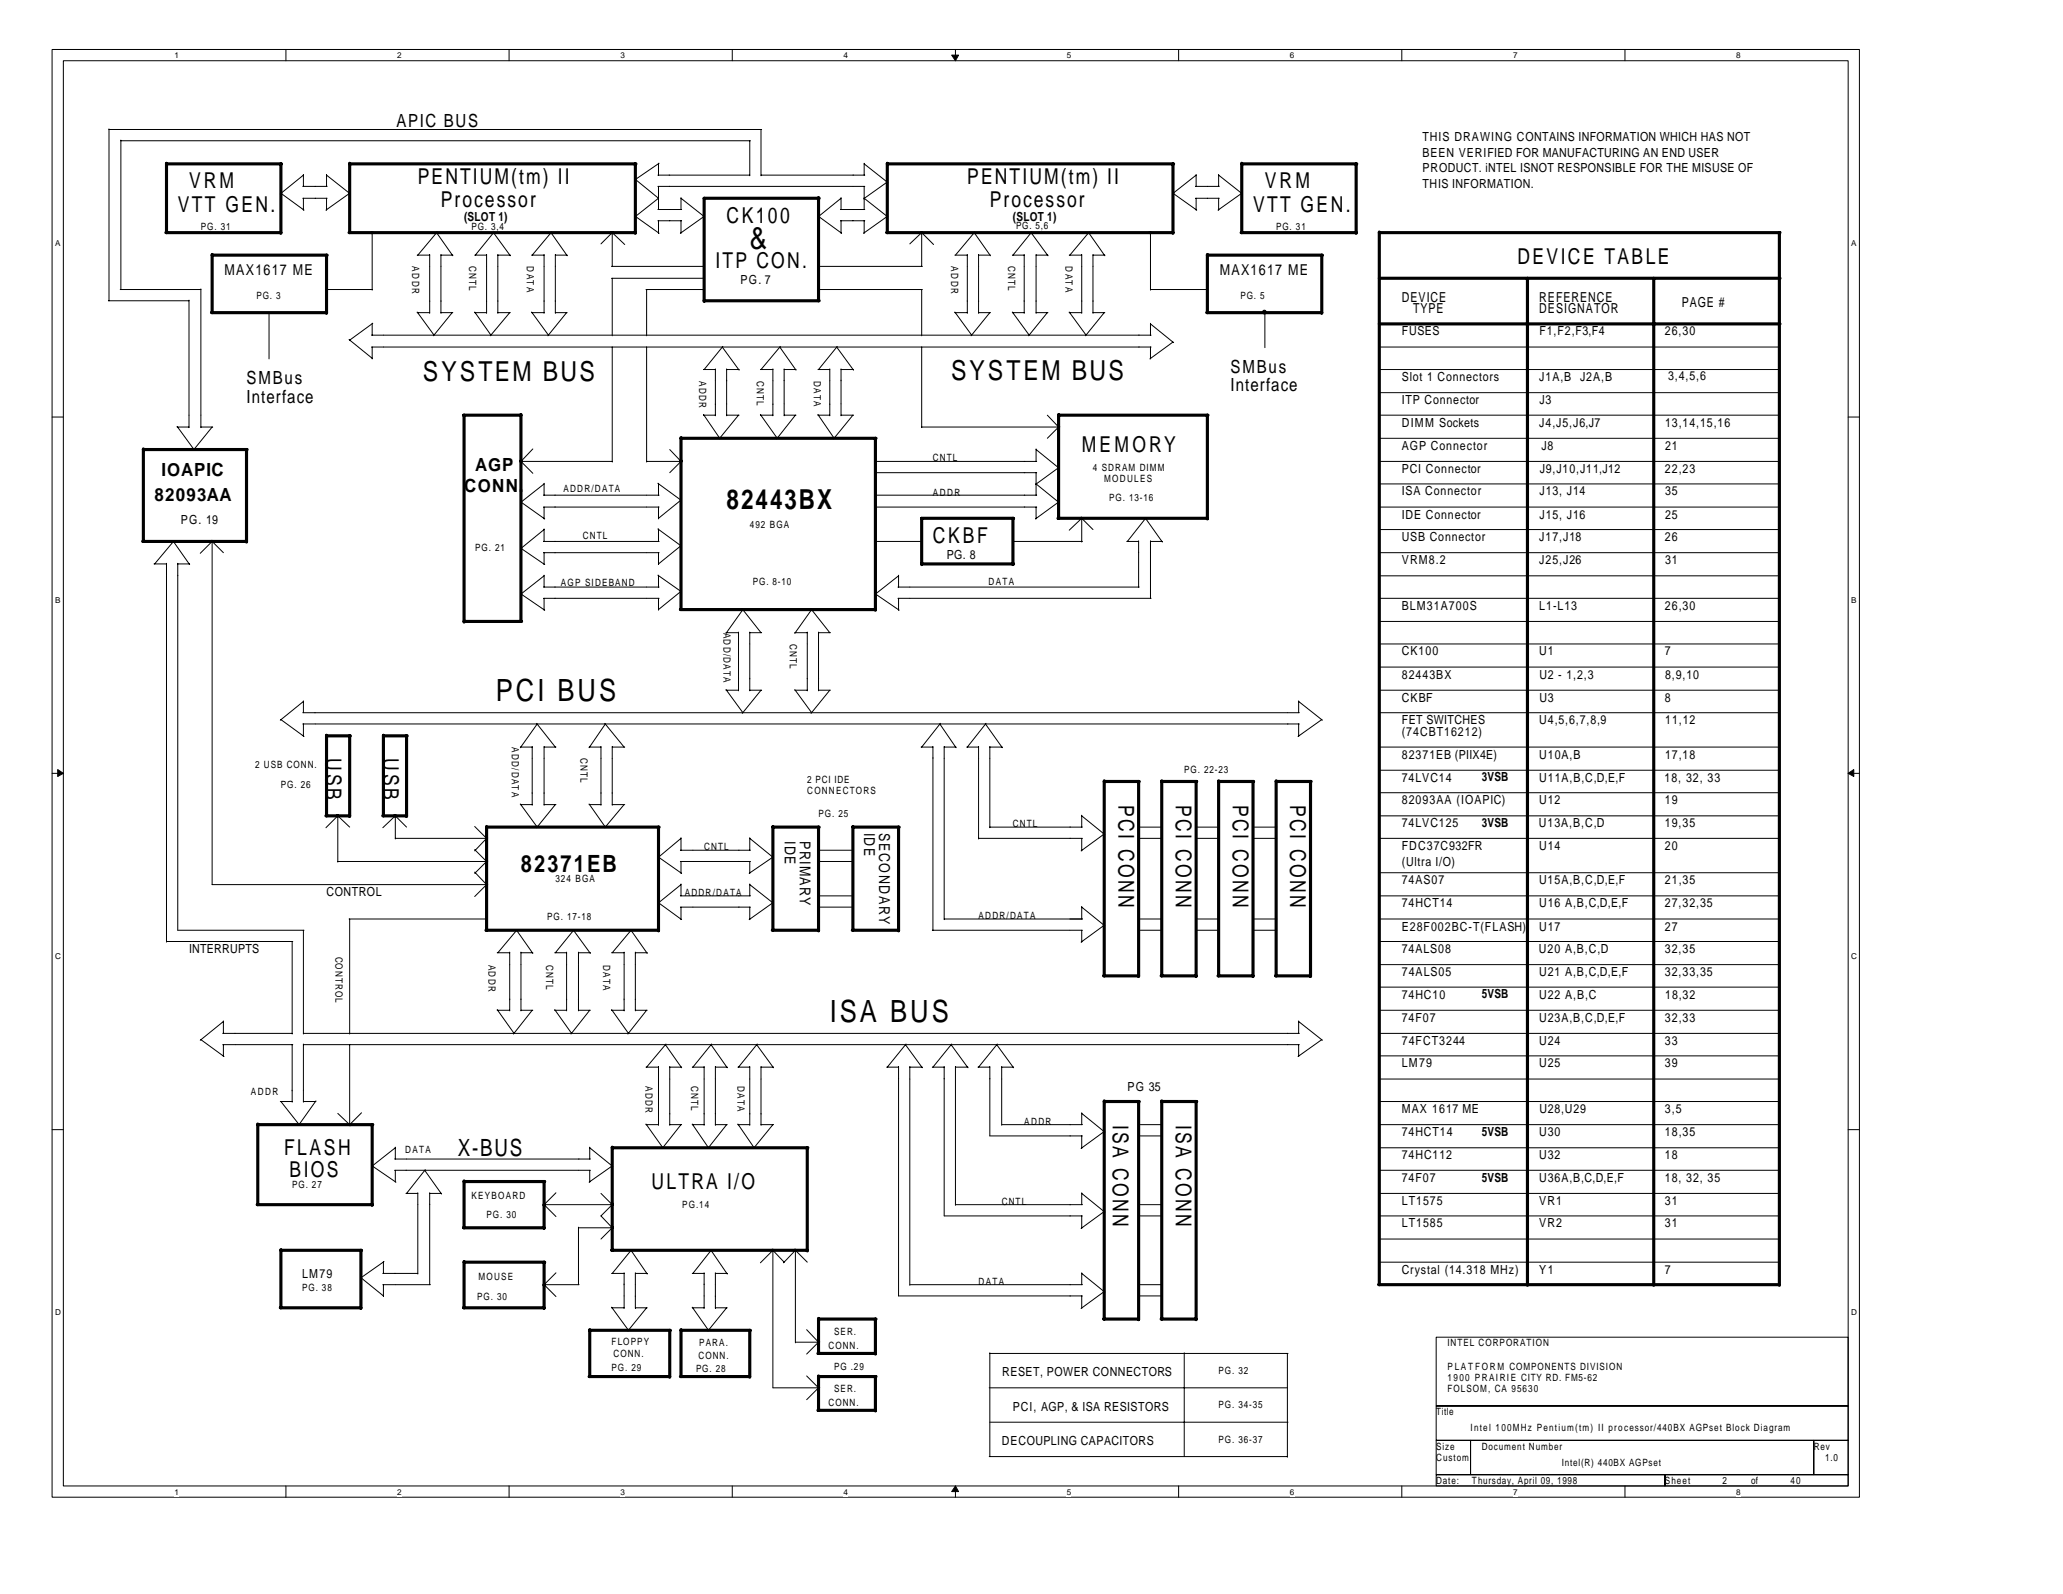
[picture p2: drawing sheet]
<svg xmlns="http://www.w3.org/2000/svg" width="279mm" height="216mm" viewBox="0 0 279 216" stroke-linecap="round" stroke-linejoin="round" font-family="sans-serif">
<path d="M7.1 6.7h244.7v196.1h-244.7zM8.6 8.2h241.7v193.1h-241.7z" fill="none" stroke="#000" stroke-width=".14"/>
<g fill="#fff">
<path d="M23.7 6.9h.5v1.2h-.5z"/>
<path d="M23.7 201.4h.5v1.3h-.5z"/>
</g>
<path d="M38.7 6.7v1.5M38.7 201.3v1.5" fill="none" stroke="#000" stroke-width=".14"/>
<g fill="#fff">
<path d="M53.8 6.9h.6v1.2h-.6z"/>
<path d="M53.8 201.4h.6v1.3h-.6z"/>
</g>
<path d="M68.9 6.7v1.5M68.9 201.3v1.5" fill="none" stroke="#000" stroke-width=".14"/>
<g fill="#fff">
<path d="M84 6.9h.6v1.2h-.6z"/>
<path d="M84 201.4h.6v1.3h-.6z"/>
</g>
<path d="M99.2 6.7v1.5M99.2 201.3v1.5" fill="none" stroke="#000" stroke-width=".14"/>
<g fill="#fff">
<path d="M114.2 6.9h.6v1.2h-.6z"/>
<path d="M114.2 201.4h.6v1.3h-.6z"/>
</g>
<path d="M129.4 6.7v1.5M129.4 201.3v1.5" fill="none" stroke="#000" stroke-width=".14"/>
<g fill="#000" stroke="#000" stroke-width=".14">
<path d="M128.9 7.5h.9l-.4 .7z" fill-rule="evenodd"/>
<path d="M129.4 201.3l.4 .7h-.9z" fill-rule="evenodd"/>
</g>
<g fill="#fff">
<path d="M144.5 6.9h.6v1.2h-.6z"/>
<path d="M144.5 201.4h.6v1.3h-.6z"/>
</g>
<path d="M159.6 6.7v1.5M159.6 201.3v1.5" fill="none" stroke="#000" stroke-width=".14"/>
<g fill="#fff">
<path d="M174.7 6.9h.6v1.2h-.6z"/>
<path d="M174.7 201.4h.6v1.3h-.6z"/>
</g>
<path d="M189.9 6.7v1.5M189.9 201.3v1.5" fill="none" stroke="#000" stroke-width=".14"/>
<g fill="#fff">
<path d="M204.9 6.9h.6v1.2h-.6z"/>
<path d="M204.9 201.4h.6v1.3h-.6z"/>
</g>
<path d="M220.1 6.7v1.5M220.1 201.3v1.5" fill="none" stroke="#000" stroke-width=".14"/>
<g fill="#fff">
<path d="M235.1 6.9h.6v1.2h-.6z"/>
<path d="M235.1 201.4h.6v1.3h-.6z"/>
<path d="M7.5 32.4h.6v1.2h-.6z"/>
<path d="M250.7 32.4h.6v1.2h-.6z"/>
<path d="M7.5 80.6h.7v1.3h-.7z"/>
<path d="M250.7 80.6h.7v1.3h-.7z"/>
</g>
<path d="M7.1 56.5h1.5M250.3 56.5h1.5" fill="none" stroke="#000" stroke-width=".14"/>
<g fill="#fff">
<path d="M7.5 128.9h.7v1.2h-.7z"/>
<path d="M250.7 128.9h.8v1.2h-.8z"/>
</g>
<path d="M7.1 104.7h1.5M250.3 104.7h1.5" fill="none" stroke="#000" stroke-width=".14"/>
<g fill="#000" stroke="#000" stroke-width=".14">
<path d="M7.8 104.2l.8 .5-.8 .5z" fill-rule="evenodd"/>
<path d="M250.3 104.7l.8-.5v1z" fill-rule="evenodd"/>
</g>
<g fill="#fff">
<path d="M7.5 177.1h.7v1.3h-.7z"/>
<path d="M250.7 177.1h.8v1.3h-.8z"/>
</g>
<g fill="none" stroke="#000" stroke-width=".14">
<path d="M14.8 17.5v23.2M14.8 17.5h88.4M16.4 19v20.2M16.4 19.1h85.2M101.5 19.1v4.7M103.1 17.5v6.3M16.3 39.2h10.9M27.2 39.1v18.8M38 26.2l3.2 2.3M41 26.9h3.3M41 25.2h3.3M41.1 23.6v1.6"/>
<path d="M41.1 26.9v1.6M41.1 23.7l-3.1 2.6M44.1 39.2h6.3M44.2 23.6v1.6M44.2 26.9v1.6M44.2 23.7l3.2 2.6M47.4 26.2l-3.3 2.3M50.4 31.5v7.8M56.5 34.6h1.7M58.2 34.5v7.9M59.1 31.5l2.2 3.1M59.2 31.4l-2.6 3.2"/>
<path d="M59.7 34.5v7.9M59.7 34.6h1.6M64.3 34.6h1.6M65.9 34.5v7.9M66.8 31.5l2.3 3.1M66.9 31.4l-2.5 3.2M67.4 34.6h1.7M67.4 34.5v7.9M72 34.6h1.7M73.7 34.5v7.9M74.6 31.5l2.2 3.1M74.7 31.4l-2.6 3.2"/>
<path d="M75.2 34.6h1.6M75.2 34.5v7.9M82.8 36.1h12.6M82.8 37.7h12.6M82.9 31.4v4.7M82.9 37.7v7.8M82.9 31.5l1.7 1.6M83 31.4l-1.6 1.6M86 24.2l3.2 2.7-3.2 2.5M86 29.3l3.3 2.3M87.5 39.2h7.9M87.6 39.2v6.3"/>
<path d="M89.1 23.7h12.4M89.1 25.2h28M89.1 29.9h3.2M89.1 28.4h3.2M89.2 22.1v1.6M89.2 25.2v3.2M89.2 29.9v1.7M89.3 22.1l-3.3 2.2M92.2 26.8v1.6M92.2 29.9v1.7M92.2 26.9l3.2 2.5M95.4 29.3l-3.3 2.3"/>
<path d="M103.1 23.7h14M110.9 36.1h14M110.9 39.2h14M110.9 29.3l3.1 2.3M113.8 29.9h3.3M113.8 28.4h3.3M113.9 26.8v1.6M113.9 29.9v1.7M113.9 26.9l-3.1 2.5M117 22.1v1.6M117 25.2v3.2M117 29.9v1.7"/>
<path d="M117 22.2l3.3 2.5M117 26.9l3.3 2.5M120.2 24.7l-3.2 2.2M120.2 29.3l-3.2 2.3M124.8 31.4v4.7M124.8 39.2v6.3M124.8 31.5l1.6 1.6M124.9 31.4l-1.7 1.6M129.3 34.6h1.7M131 34.5v7.9M131.9 31.5l2.2 3.1M132 31.4l-2.6 3.2"/>
<path d="M132.5 34.5v7.9M132.5 34.6h1.6M137.1 34.6h1.6M138.7 34.5v7.9M139.6 31.5l2.3 3.1M139.7 31.4l-2.5 3.2M140.3 34.6h1.6M140.3 34.5v7.9M144.8 34.6h1.7M146.5 34.5v7.9M147.4 31.5l2.2 3.1M147.5 31.4l-2.6 3.2"/>
<path d="M148 34.6h1.6M148 34.5v7.9M155.8 39.2h7.8M155.8 31.5v7.8M158.9 26.2l3.2 2.3M161.9 26.9h3.2M161.9 25.2h3.2M162 23.6v1.6M162 26.9v1.6M162 23.7l-3.2 2.6M165 23.6v1.6M165 26.9v1.6"/>
<path d="M165 23.7l3.3 2.6M168.2 26.2l-3.2 2.3M14.7 40.7h10.9M24 57.8h1.6M24 57.8l2.3 3.1M25.6 40.7v17.2M27.2 57.8h1.6M28.7 57.8l-2.5 3.2M36.4 42.3v6.3M47.3 46l3.1 2.5M50.3 47h105.6M50.3 45.4h105.6"/>
<path d="M50.4 43.8v1.6M50.4 47v1.6M50.5 43.8l-3.1 2.3M56.5 42.3h1.7M56.5 42.3l2.3 3.1M59.7 42.3h1.6M61.2 42.3l-2.5 3.2M64.3 42.3h1.6M64.3 42.3l2.2 3.1M67.4 42.3h1.7M69 42.3l-2.6 3.2M72 42.3h1.7"/>
<path d="M72 42.3l2.3 3.1M75.2 42.3h1.6M76.7 42.3l-2.5 3.2M82.9 47v15.6M87.6 47v15.6M95.3 50.1h1.6M95.3 56.2h1.6M95.3 56.1l2.2 3.3M96.9 50v6.3M97.8 47l2.3 3.1M97.9 46.9l-2.5 3.2M98.4 50v6.3"/>
<path d="M98.4 50.1h1.7M98.4 56.2h1.7M100 56.2l-2.6 3.3M103 50.1h1.7M103 56.2h1.7M103 56.1l2.3 3.3M104.7 50v6.3M105.6 47l2.2 3.1M105.7 46.9l-2.6 3.2M106.2 50v6.3M106.2 50.1h1.6M106.2 56.2h1.6"/>
<path d="M107.7 56.2l-2.5 3.3M110.8 50.1h1.6M110.8 56.2h1.6M110.8 56.1l2.2 3.3M112.4 50v6.3M113.3 47l2.3 3.1M113.4 46.9l-2.5 3.2M113.9 50v6.3M113.9 50.1h1.7M113.9 56.2h1.7M115.5 56.2l-2.6 3.3M124.8 47v10.9"/>
<path d="M124.8 57.8h18.7M129.3 42.3h1.7M129.3 42.3l2.3 3.1M132.5 42.3h1.6M134.1 42.3l-2.6 3.2M137.1 42.3h1.6M137.1 42.3l2.3 3.1M140.3 42.3h1.6M141.8 42.3l-2.5 3.2M141.8 56.2l1.7 1.7M143.5 57.8l-1.7 1.6M144.8 42.3h1.7"/>
<path d="M144.8 42.3l2.3 3.1M148 42.3h1.6M149.5 42.3l-2.5 3.2M155.8 43.8v1.6M155.8 47v1.6M155.8 43.9l3.1 2.5M158.9 46.3l-3.2 2.3M171.3 42.3v4.8M186.8 47h54.3M186.8 50.1h54.3M186.8 53.2h54.3M186.8 59.4h54.3"/>
<path d="M186.8 56.2h54.3M20.9 76.4h1.6M22.5 76.3v51.3M23.5 73.3l2.2 3.2M23.6 73.3l-2.7 3.1M24.1 76.3v49.7h17.1M24.1 76.4h1.6M28.6 73.3l1.7 1.6M28.7 73.3v46.5h37.3M28.7 73.3l-1.6 1.6M70.5 62.5h12.4M70.6 68l3.2 2.3"/>
<path d="M70.6 74.3l3.2 2.2M72.2 60.8l-1.6 1.7 1.6 1.6M73.6 68.7h15.7M73.6 74.9h15.7M73.6 67.1h15.7M73.6 73.3h15.7M73.6 79.5h15.7M73.7 65.5v1.6M73.7 68.7v1.6M73.7 71.6v1.7M73.7 74.9v1.6M73.7 77.9v1.6"/>
<path d="M73.7 65.5l-3.2 2.6M73.7 71.7l-3.2 2.7M73.7 78l-3.2 2.5M87.6 62.5h4.7M89.1 77.9l3.1 2.2M89.1 71.6l3.1 2.3M89.1 65.5l3.1 2.2M89.2 65.5v1.6M89.2 68.7v1.6M89.2 71.6v1.7M89.2 74.9v1.6M89.2 77.9v1.6"/>
<path d="M90.7 60.9l1.6 1.7M92.3 73.8l-3.1 2.6M92.3 67.7l-3.1 2.5M92.3 62.4l-1.6 1.6M118.6 62.5h21.8M118.6 68.7h21.8M118.6 67.1h21.8M118.6 73.3h6.3M118.6 64h21.8M121.6 79.5h32.7M121.7 77.9v1.6M121.7 78l-3.2 2.5"/>
<path d="M137.2 73.3h9.4M140.3 60.8v1.7M140.3 64v3.1M140.3 68.7v1.6M140.3 65.5l3.2 2.6M140.3 60.9l3.2 2.5M143.4 68l-3.2 2.3M143.4 63.3l-3.2 2.3M144.8 71.8l1.7-1.6v3.2M146.4 70.1l1.6 1.6M152.6 73.3h1.6M154.2 73.3v6.2"/>
<path d="M155.1 70.2l2.3 3.2M155.2 70.1l-2.5 3.2M155.8 73.3v7.7M155.8 73.3h1.6M186.8 62.5h54.3M186.8 65.5h54.3M186.8 68.7h54.3M186.8 71.7h54.3M186.8 74.9h54.3M186.8 78h54.3M38 97.5l3.2 2.3M41 98.1h135"/>
<path d="M41 96.5h135M41.1 94.9v1.6M41.1 98.1v1.7M41.1 95l-3.1 2.6M70.6 80.4l3.2 2.2M72.7 98l2.5 3.2M72.8 98.1l-2.3 3.2M73.6 81h15.7M73.7 81v1.6M81.9 98l2.6 3.2M82 98.1l-2.2 3.2M89.2 81v1.6"/>
<path d="M92.3 80l-3.1 2.6M98.3 93.5h1.7M98.3 85.7h1.7M98.3 93.4l2.3 3.1M100 85.6v8M100.5 82.5l2.6 3.2M100.6 82.6l-2.3 3.2M101.5 85.6v8M101.5 93.5h1.7M101.5 85.7h1.7M103.1 93.5l-2.6 3.1M107.6 93.5h1.7"/>
<path d="M107.6 85.7h1.7M107.6 93.4l2.3 3.1M109.3 85.6v8M109.8 82.5l2.6 3.2M109.9 82.6l-2.3 3.2M110.9 93.5h1.6M110.9 85.7h1.6M110.9 85.6v8M112.4 93.5l-2.6 3.1M118.6 80.4l3.2 2.2M121.6 81h34.3M121.7 81v1.6"/>
<path d="M127.3 98.1l2.2 3.2M127.4 98l-2.6 3.2M133.5 98.1l2.2 3.2M133.5 98l-2.5 3.2M175.9 94.9v1.6M175.9 98.1v1.7M175.9 95l3.2 2.6M179 97.5l-3.2 2.3M186.8 96.5h54.3M186.8 93.5h54.3M186.8 90.4h54.3M186.8 87.2h54.3"/>
<path d="M186.8 84.2h54.3M186.8 81h54.3M44.1 112.1l1.6-1.6v6.3M45.7 110.4l1.7 1.6M45.7 116.7h20.3M51.8 112.1l1.7-1.6v3.1M53.5 110.4l1.6 1.6M53.5 113.6h12.5M64.3 111.9l1.6 1.7-1.6 1.6M64.3 115.1l1.6 1.6-1.6 1.6M64.3 118.1l1.6 1.7-1.6 1.6M70.5 101.2h1.6"/>
<path d="M70.5 109h1.6M70.5 108.9l2.3 3.1M72.1 101.1v8M73.7 101.2h1.6M73.7 101.1v8M73.7 109h1.6M75.2 109l-2.5 3.1M79.8 101.2h1.6M79.8 109h1.6M79.8 108.9l2.2 3.1M81.4 101.1v8M82.9 101.1v8"/>
<path d="M82.9 101.2h1.7M82.9 109h1.7M84.5 109l-2.6 3.1M89.2 116.1l3.1 2.2M92.1 116.7h9.5M92.1 115.2h9.5M92.2 113.5v1.7M92.2 116.7v1.6M92.2 119.7v1.6M92.2 119.8l-3.1 2.6M92.2 113.6l-3.1 2.6M101.5 113.5v1.7"/>
<path d="M101.5 116.7v1.6M101.5 119.7v1.6M101.5 113.6l3.3 2.6M101.5 119.8l3.3 2.6M104.7 116.1l-3.2 2.2M110.9 116.7h4.7M110.9 115.2h4.7M124.7 101.2h1.7M126.4 101.1v24.9M127.9 101.1v23.5M127.9 101.2h1.6M130.9 101.2h1.6"/>
<path d="M132.5 113.6h14.1M132.5 101.1v12.5M134.1 101.1v11M134.1 101.2h1.6M134.1 112h12.5M146.5 110.4v1.6M146.5 113.6v1.6M146.5 110.5l3.1 2.5M149.5 113l-3.1 2.2M154.2 113.6h3.2M154.2 112h3.2M162 113.6h3.1"/>
<path d="M162 112h3.1M169.7 113.6h3.2M169.7 112h3.2M186.8 107.4h54.3M186.8 104.3h54.3M186.8 110.5h54.3M186.8 101.2h54.3M186.8 113.6h54.3M186.8 118.2h54.3M22.5 127.5h17.2M30.2 140h9.4M30.3 138.3v1.7"/>
<path d="M30.3 138.4l-3.2 2.5M39.6 127.5v12.6M41.1 126v14.1M41.1 140h134.9M47.3 124.5h18.6M47.4 124.5v15.6M67.3 136.8h1.7M67.3 129h1.7M67.3 136.8l2.3 3.2M69 129v7.9M70 126l2.2 3.1M70 125.9l-2.6 3.1"/>
<path d="M70.6 136.8h1.6M70.6 129v7.9M70.6 129h1.6M72.1 136.8l-2.6 3.3M75.1 136.8h1.6M75.1 129h1.6M75.1 136.8l2.3 3.2M76.7 129v7.9M77.7 126l2.3 3.1M77.8 125.9l-2.6 3.1M78.3 129v7.9M78.3 136.8h1.7"/>
<path d="M78.3 129h1.7M79.9 136.8l-2.6 3.3M82.8 136.8h1.7M82.8 129h1.7M82.8 136.8l2.3 3.2M84.5 129v7.9M85.5 126l2.2 3.1M85.5 125.9l-2.6 3.1M86 129v7.9M86 136.8h1.7M86 129h1.7M87.6 136.8l-2.6 3.3"/>
<path d="M89.2 122.3l3.1 2.3M92.1 121.3h9.5M92.1 122.9h9.5M92.2 122.9v1.7M101.5 122.9v1.7M104.7 122.3l-3.2 2.3M110.9 121.3h4.7M110.9 122.9h4.7M126.3 126h20.3M127.9 124.5h18.7M146.5 122.8v1.7M146.5 126v1.6"/>
<path d="M146.5 122.9l3.1 2.5M149.5 125.3l-3.1 2.3M154.2 124.5h3.2M154.2 126h3.2M162 124.5h3.1M162 126h3.1M169.7 124.5h3.2M169.7 126h3.2M175.9 138.3v1.7M175.9 138.4l3.2 2.5M186.8 124.5h54.3M186.8 140h54.3"/>
<path d="M186.8 127.5h54.3M186.8 121.3h54.3M186.8 130.7h54.3M186.8 133.7h54.3M186.8 136.8h54.3M7.1 153h1.5M27.2 140.8l3.1 2.3M30.2 141.5h9.5M30.3 141.5v1.6M38 149.2h1.6M38 149.2l2.6 3.2M39.6 141.5v7.8"/>
<path d="M41.1 141.5h134.9M41.1 141.4v7.9M41.1 149.2h1.7M42.8 149.1l-2.3 3.2M45.7 150.8l1.7 1.6M47.4 141.5v10.9M49 150.7l-1.6 1.6M50.4 157.9l3.2 2.2M53.5 157h26.5M53.5 158.5h26.5M53.5 155.4v1.6M53.5 158.5v1.6"/>
<path d="M53.5 155.5l-3.2 2.5M57.5 158.5l2.3 3.2M57.6 158.4l-2.5 3.2M79.9 155.4v1.6M79.9 158.5v1.6M79.9 155.5l3.1 2.5M82.9 157.9l-3.1 2.2M87.5 152.3h1.7M87.5 144.5h1.7M87.5 152.2l2.3 3.3M89.2 144.5v7.9M90.1 141.5l2.2 3.1"/>
<path d="M90.2 141.4l-2.6 3.1M90.7 152.3h1.6M90.7 144.5h1.6M90.7 144.5v7.9M92.2 152.3l-2.5 3.2M93.8 152.3h1.6M93.8 144.5h1.6M93.8 152.2l2.2 3.3M95.4 144.5v7.9M96.3 141.5l2.2 3.1M96.4 141.4l-2.6 3.1M96.9 144.5v7.9"/>
<path d="M96.9 152.3h1.6M96.9 144.5h1.6M98.4 152.3l-2.5 3.2M99.9 152.3h1.6M99.9 144.5h1.6M99.9 152.2l2.2 3.3M101.5 144.5v7.9M102.5 141.5l2.3 3.1M102.6 141.4l-2.6 3.1M103.1 144.5v7.9M103.1 152.3h1.7M103.1 144.5h1.7"/>
<path d="M104.7 152.3l-2.6 3.2M120.1 144.5h1.6M121.7 144.5v31h24.9M122.6 141.5l2.3 3.1M122.7 141.4l-2.5 3.1M123.2 144.5v29.6M123.2 144.5h1.7M126.3 144.5h1.6M127.9 144.5v20.2h18.7M128.8 141.5l2.3 3.1M128.9 141.4l-2.5 3.1M129.4 144.5v18.8"/>
<path d="M129.4 144.5h1.7M132.4 144.5h1.7M134.1 144.5v9.4h12.5M135 141.5l2.3 3.1M135.1 141.4l-2.6 3.1M135.7 144.5v7.9M135.7 152.3h10.9M135.7 144.5h1.6M146.5 150.7v1.6M146.5 153.9v1.6M146.5 150.8l3.1 2.5M149.5 153.3l-3.1 2.2"/>
<path d="M154.2 152.3h3.2M154.2 153.9h3.2M175.9 141.5v1.6M179 140.8l-3.2 2.3M186.8 158.5h54.3M186.8 155.5h54.3M186.8 149.2h54.3M186.8 146.1h54.3M186.8 143h54.3M186.8 152.3h54.3M250.3 153h1.5M48.8 173l3.1 2.5"/>
<path d="M51.8 174h6.5M51.8 172.5h4.8M51.9 170.9v1.6M51.9 174v1.6M52 170.9l-3.1 2.2M55 161.6h1.6M56.6 161.6v11M58.2 161.6h1.6M58.2 161.6v12.4M73.6 163.2h9.3M73.7 174h4.7M73.7 174l1.6 1.6"/>
<path d="M75.3 161.6l-1.6 1.6 1.6 1.6M75.3 172.4l-1.6 1.6M78.3 166.2v7.8M78.3 166.3h4.7M81.4 161.6l1.6 1.7M82.8 172.5h1.7M82.8 177.1h1.7M82.8 177.1l2.3 3.1M83 163.1l-1.6 1.6 1.6 1.7M83 166.2l-1.6 1.6M84.5 172.4v4.8M85.5 169.3l2.2 3.3"/>
<path d="M85.5 169.3l-2.6 3.2M86 172.4v4.8M86 172.5h1.7M86 177.1h1.7M87.6 177.1l-2.6 3.2M93.8 172.5h1.6M93.8 177.1h1.6M93.8 177.1l2.2 3.1M95.4 172.4v4.8M96.3 169.3l2.2 3.3M96.4 169.3l-2.6 3.2M96.9 172.4v4.8"/>
<path d="M96.9 172.5h1.6M96.9 177.1h1.6M98.4 177.1l-2.5 3.2M104.6 169.3l1.6 1.7M104.7 169.3v18.7h6.2M104.7 169.3l-1.7 1.7M106.1 171l1.6-1.7v12.6M107.6 169.3l1.7 1.7M123.2 174h23.4M129.4 163.2h17.2M146.5 161.6v1.6M146.5 164.7v1.7"/>
<path d="M146.5 172.4v1.6M146.5 175.5v1.7M146.5 161.6l3.1 2.6M146.5 172.5l3.1 2.5M149.5 164.1l-3.1 2.3M149.5 174.9l-3.1 2.3M154.2 164.7h3.2M154.2 163.2h3.2M154.2 175.5h3.2M154.2 174h3.2M186.8 171h54.3M186.8 164.7h54.3"/>
<path d="M186.8 167.8h54.3M186.8 161.6h54.3M107.7 181.8h3.2M109.2 186.4l1.7 1.6-1.7 1.6M109.2 180.1l1.7 1.7-1.7 1.6M134 188h40.4M134 197.3h40.4M134.1 183.2v14.1M134.1 192.6h40.3M134.1 183.3h40.3M160.4 183.2v14.1M174.4 183.3v14.1"/>
<path d="M194.5 181.1h55.8v9.3h-55.8zM194.5 190.4h55.8v4.7h-55.8zM194.5 195.1h4.7v4.6h-4.7zM194.5 199.7h31v1.6h-31zM199.2 195.1h46.4v4.6h-46.4zM225.5 199.7h24.8v1.6h-24.8zM245.6 195.1h4.7v4.6h-4.7z"/>
</g>
<g fill="none" stroke="#000" stroke-width=".42">
<path d="M22.5 31.5h15.5M22.5 22.1v9.4M22.5 22.2h15.6M28.7 34.6h15.6M28.7 34.5v7.8M38 22.2v9.4M44.2 34.6v7.8M47.3 31.5h38.7M47.4 22.1v9.4M47.4 22.2h38.7M86 22.2v9.4M110.9 26.8v13.9"/>
<path d="M110.9 26.9h-15.5v13.9M120.1 31.5h38.8M120.2 22.2h38.7M120.2 22.1v9.4M158.9 22.2v9.4M163.5 34.6h15.6M163.5 34.5v7.8M168.1 31.5h15.6M168.2 22.2h15.6M168.2 22.1v9.4M179 34.6v7.8M183.7 22.2v9.4"/>
<path d="M186.8 37.7h54.3M186.8 31.5h54.3M186.8 31.4v142.6M206.9 37.7v136.4M224 37.7v136.4M241 31.5v142.6M28.6 42.3h15.6M62.8 56.2h7.8M62.9 56.2v28.1M70.6 56.1v28.1M92.2 59.3v23.3M92.2 59.4h26.4"/>
<path d="M95.4 40.7h15.5M118.6 59.4v23.2M143.4 56.2h20.2M143.4 56.1v14.1M163.4 42.3h15.6M163.5 56.2v14.1M186.8 43.9h54.3M19.3 73.3h14.1M19.4 60.9h14.1M19.4 60.8v12.5M33.4 60.9v12.5M124.8 76.4h12.5"/>
<path d="M137.2 70.2v6.3M137.3 70.2h-12.5v6.3M143.3 70.2h20.2M44.2 99.6v10.9M44.2 99.7h3.2M47.4 99.7v10.9M51.9 99.7h3.2M51.9 99.6v10.9M55.1 99.7v10.9M62.9 84.2h7.7M92.1 82.6h26.5M44.1 110.5h3.3"/>
<path d="M51.8 110.5h3.3M65.9 111.9v14.1M65.9 112h23.4M89.2 112v14.1M104.7 112h6.2M104.7 111.9v14.1M110.9 112v14.1M115.5 112h6.3M115.5 111.9v14.1M121.7 112v14.1M149.5 105.8v26.4M149.5 105.8h4.8"/>
<path d="M154.2 105.8v26.5M157.3 105.8h4.8M157.3 105.8v26.4M162 105.8v26.5M165 105.8h4.8M165 105.8v26.4M169.7 105.8v26.5M172.8 105.8h4.8M172.8 105.8v26.4M177.5 105.8v26.5M65.8 126h23.4M104.6 126h6.3"/>
<path d="M115.4 126h6.3M149.5 132.2h4.7M157.3 132.2h4.7M165 132.2h4.7M172.7 132.2h4.8M34.9 152.2v11M34.9 152.3h15.6M50.4 152.3v11M62.9 159.9v6.4M82.9 155.4v13.9M82.9 155.5h26.5M109.3 155.5v13.9"/>
<path d="M149.5 149.1v29.6M149.5 149.2h4.8M154.2 149.2v29.5M157.3 149.1v29.6M157.3 149.2h4.8M162 149.2v29.5M34.8 163.2h15.6M38 177.1h10.9M38 169.3h11M38 169.3v7.8M48.9 169.3v7.9M62.8 166.3h10.9"/>
<path d="M62.8 177.1h10.9M62.9 170.9v6.2M62.9 160h10.9M62.9 171h10.9M73.7 160v6.4M73.7 171v6.2M82.8 169.3h26.5M110.9 178.6v4.7M110.9 178.7h7.7M118.6 178.7v4.7M149.5 178.7h4.7M157.3 178.7h4.7"/>
<path d="M186.7 174h54.3M79.8 186.5h10.9M79.9 180.1v6.4M79.9 180.2h10.9M90.7 180.2v6.3M92.1 186.5h9.4M92.2 180.2h9.4M92.2 180.1v6.4M101.5 180.2v6.3M110.8 183.3h7.8M110.8 191h7.8M110.9 186.4v4.6"/>
<path d="M110.9 186.5h7.7M118.6 186.5v4.6"/>
</g>
<circle cx="171.2" cy="42.3" r=".25" fill="#000" stroke="#000" stroke-width=".14"/>
<g font-size="4.1">
<text x="101.5" y="33.7">&amp;</text>
<text x="67.2" y="94.9">PCI BUS</text>
<text x="112.4" y="138.5">ISA BUS</text>
</g>
<g font-size="3.7">
<text x="57.3" y="51.6">SYSTEM BUS</text>
<text x="128.8" y="51.5">SYSTEM BUS</text>
<text x="98.4" y="68.9">82443BX</text>
</g>
<g font-size="3.2">
<text x="70.6" y="118.1">82371EB</text>
<text x="62" y="156.6">X-BUS</text>
</g>
<g font-size="3">
<text x="24.1" y="28.7">VTT GEN.</text>
<text x="25.6" y="25.5">VRM</text>
<text x="56.6" y="24.9">PENTIUM(tm) II</text>
<text x="59.7" y="28">Processor</text>
<text x="131" y="24.9">PENTIUM(tm) II</text>
<text x="134.1" y="28">Processor</text>
<text x="169.7" y="28.7">VTT GEN.</text>
<text x="171.3" y="25.5">VRM</text>
<text x="98.4" y="30.2">CK100</text>
<text x="205.5" y="35.8">DEVICE TABLE</text>
<text x="96.9" y="36.4">ITP CON.</text>
<text x="146.5" y="61.2">MEMORY</text>
<text x="126.4" y="73.5">CKBF</text>
<text x="44.1" y="102.7" transform="rotate(90 44.1 102.7)">USB</text>
<text x="51.9" y="102.7" transform="rotate(90 51.9 102.7)">USB</text>
<text x="151.5" y="109" transform="rotate(90 151.5 109)">PCI CONN</text>
<text x="159.3" y="109" transform="rotate(90 159.3 109)">PCI CONN</text>
<text x="167" y="109" transform="rotate(90 167 109)">PCI CONN</text>
<text x="174.8" y="109" transform="rotate(90 174.8 109)">PCI CONN</text>
<text x="150.7" y="152.3" transform="rotate(90 150.7 152.3)">ISA CONN</text>
<text x="159.3" y="152.3" transform="rotate(90 159.3 152.3)">ISA CONN</text>
<text x="38.5" y="156.4">FLASH</text>
<text x="39.2" y="159.4">BIOS</text>
<text x="88.3" y="161.1">ULTRA I/O</text>
</g>
<g font-size="2.5">
<text x="53.7" y="17.2">APIC BUS</text>
<text x="33.4" y="52">SMBus</text>
<text x="166.7" y="50.5">SMBus</text>
<text x="166.7" y="52.9">Interface</text>
<text x="33.4" y="54.5">Interface</text>
<text x="21.9" y="64.5">IOAPIC</text>
<text x="64.4" y="63.8">AGP</text>
<text x="20.9" y="67.9">82093AA</text>
<text x="62.9" y="66.7">CONN.</text>
</g>
<g font-size="2">
<text x="30.4" y="37.2">MAX1617 ME</text>
<text x="165.2" y="37.2">MAX1617 ME</text>
<text x="106.3" y="113.9" transform="rotate(90 106.3 113.9)">IDE</text>
<text x="108.3" y="113.9" transform="rotate(90 108.3 113.9)">PRIMARY</text>
<text x="117" y="112.8" transform="rotate(90 117 112.8)">IDE</text>
<text x="119.1" y="112.8" transform="rotate(90 119.1 112.8)">SECONDARY</text>
</g>
<g font-size="1.9">
<text x="189.9" y="40.9">DEVICE</text>
<text x="208.5" y="40.9">REFERENCE</text>
<text x="227.8" y="41.5">PAGE #</text>
<text x="191.4" y="42.5">TYPE</text>
<text x="208.5" y="42.5">DESIGNATOR</text>
</g>
<g font-size="1.7">
<text x="192.6" y="19.1">THIS DRAWING CONTAINS INFORMATION WHICH HAS NOT</text>
<text x="192.6" y="21.2">BEEN VERIFIED FOR MANUFACTURING AN END USER</text>
<text x="192.6" y="23.3">PRODUCT. iNTEL ISNOT RESPONSIBLE FOR THE MISUSE OF</text>
<text x="62.9" y="29.9">(SLOT 1)</text>
<text x="137.2" y="29.9">(SLOT 1)</text>
<text x="192.6" y="25.5">THIS INFORMATION.</text>
<text x="100.3" y="38.5">PG. 7</text>
<text x="189.9" y="45.4">FUSES</text>
<text x="208.5" y="45.4">F1,F2,F3,F4</text>
<text x="225.5" y="45.4">26,30</text>
<text x="189.9" y="51.6">Slot 1 Connectors</text>
<text x="208.5" y="51.6">J1A,B J2A,B</text>
<text x="225.9" y="51.4">3,4,5,6</text>
<text x="189.9" y="57.8">DIMM Sockets</text>
<text x="189.9" y="54.7">ITP Connector</text>
<text x="208.5" y="57.8">J4,J5,J6,J7</text>
<text x="208.5" y="54.7">J3</text>
<text x="225.5" y="57.8">13,14,15,16</text>
<text x="189.9" y="60.9">AGP Connector</text>
<text x="189.9" y="64.1">PCI Connector</text>
<text x="208.5" y="64.1">J9,J10,J11,J12</text>
<text x="208.8" y="60.9">J8</text>
<text x="225.5" y="64.1">22,23</text>
<text x="225.5" y="60.9">21</text>
<text x="24.5" y="71">PG. 19</text>
<text x="189.9" y="67.1">ISA Connector</text>
<text x="189.9" y="70.2">IDE Connector</text>
<text x="208.5" y="70.2">J15, J16</text>
<text x="208.5" y="67.1">J13, J14</text>
<text x="225.5" y="70.2">25</text>
<text x="225.5" y="67.1">35</text>
<text x="128.2" y="75.7">PG. 8</text>
<text x="189.9" y="73.3">USB Connector</text>
<text x="189.9" y="76.4">VRM8.2</text>
<text x="208.5" y="73.3">J17,J18</text>
<text x="208.5" y="76.4">J25,J26</text>
<text x="225.5" y="73.3">26</text>
<text x="225.5" y="76.4">31</text>
<text x="189.9" y="82.6">BLM31A700S</text>
<text x="208.5" y="82.6">L1-L13</text>
<text x="225.5" y="82.6">26,30</text>
<text x="189.9" y="88.8">CK100</text>
<text x="208.5" y="88.8">U1</text>
<text x="225.5" y="88.8">7</text>
<text x="189.9" y="91.9">82443BX</text>
<text x="189.9" y="95">CKBF</text>
<text x="208.5" y="91.9">U2 - 1,2,3</text>
<text x="208.5" y="95">U3</text>
<text x="225.5" y="95">8</text>
<text x="225.5" y="91.9">8,9,10</text>
<text x="189.9" y="99.6">(74CBT16212)</text>
<text x="189.9" y="98.1">FET SWITCHES</text>
<text x="208.5" y="98.1">U4,5,6,7,8,9</text>
<text x="225.5" y="98.1">11,12</text>
<text x="189.9" y="102.8">82371EB (PIIX4E)</text>
<text x="189.9" y="105.9">74LVC14</text>
<text x="200.7" y="105.8">3VSB</text>
<text x="208.5" y="102.8">U10A,B</text>
<text x="208.5" y="105.9">U11A,B,C,D,E,F</text>
<text x="225.4" y="105.9">18, 32, 33</text>
<text x="225.5" y="102.8">17,18</text>
<text x="189.9" y="112.1">74LVC125</text>
<text x="189.9" y="108.9">82093AA (IOAPIC)</text>
<text x="200.7" y="112">3VSB</text>
<text x="208.4" y="112.1">U13A,B,C,D</text>
<text x="208.5" y="108.9">U12</text>
<text x="225.5" y="112.1">19,35</text>
<text x="225.5" y="108.9">19</text>
<text x="189.9" y="115.1">FDC37C932FR</text>
<text x="189.9" y="117.2">(Ultra I/O)</text>
<text x="189.9" y="119.8">74AS07</text>
<text x="208.4" y="119.8">U15A,B,C,D,E,F</text>
<text x="208.5" y="115.1">U14</text>
<text x="225.5" y="119.8">21,35</text>
<text x="225.5" y="115.1">20</text>
<text x="44.2" y="121.4">CONTROL</text>
<text x="189.9" y="122.9">74HCT14</text>
<text x="208.5" y="122.9">U16 A,B,C,D,E,F</text>
<text x="225.5" y="122.9">27,32,35</text>
<text x="25.6" y="129.1">INTERRUPTS</text>
<text x="189.9" y="126">E28F002BC-T(FLASH)</text>
<text x="189.9" y="129.1">74ALS08</text>
<text x="208.4" y="129.1">U20 A,B,C,D</text>
<text x="208.5" y="126">U17</text>
<text x="225.5" y="126">27</text>
<text x="225.5" y="129.1">32,35</text>
<text x="189.9" y="132.2">74ALS05</text>
<text x="189.9" y="135.3">74HC10</text>
<text x="200.7" y="135.2">5VSB</text>
<text x="208.5" y="135.3">U22 A,B,C</text>
<text x="208.5" y="132.2">U21 A,B,C,D,E,F</text>
<text x="225.5" y="132.2">32,33,35</text>
<text x="225.5" y="135.3">18,32</text>
<text x="189.9" y="141.5">74FCT3244</text>
<text x="189.9" y="138.4">74F07</text>
<text x="208.5" y="138.4">U23A,B,C,D,E,F</text>
<text x="208.5" y="141.5">U24</text>
<text x="225.5" y="141.5">33</text>
<text x="225.5" y="138.4">32,33</text>
<text x="152.7" y="147.7">PG 35</text>
<text x="189.9" y="144.6">LM79</text>
<text x="208.5" y="144.6">U25</text>
<text x="225.5" y="144.6">39</text>
<text x="189.9" y="153.9">74HCT14</text>
<text x="189.9" y="150.8">MAX 1617 ME</text>
<text x="200.7" y="153.9">5VSB</text>
<text x="208.5" y="153.9">U30</text>
<text x="208.5" y="150.8">U28,U29</text>
<text x="225.5" y="153.9">18,35</text>
<text x="225.5" y="150.8">3,5</text>
<text x="189.9" y="157">74HC112</text>
<text x="189.9" y="160.1">74F07</text>
<text x="200.7" y="160">5VSB</text>
<text x="208.4" y="160.1">U36A,B,C,D,E,F</text>
<text x="208.5" y="157">U32</text>
<text x="225.5" y="157">18</text>
<text x="225.5" y="160.1">18, 32, 35</text>
<text x="189.9" y="166.3">LT1585</text>
<text x="189.9" y="163.2">LT1575</text>
<text x="208.5" y="166.3">VR2</text>
<text x="208.5" y="163.2">VR1</text>
<text x="225.5" y="166.3">31</text>
<text x="225.5" y="163.2">31</text>
<text x="40.9" y="173.1">LM79</text>
<text x="189.9" y="172.5">Crystal (14.318 MHz)</text>
<text x="208.5" y="172.5">Y1</text>
<text x="225.5" y="172.5">7</text>
<text x="135.7" y="186.4">RESET, POWER CONNECTORS</text>
<text x="137.2" y="191.1">PCI, AGP, &amp; ISA RESISTORS</text>
<text x="135.7" y="195.7">DECOUPLING CAPACITORS</text>
</g>
<g font-size="1.4">
<text x="27.2" y="31.2">PG. 31</text>
<text x="63.9" y="31.2">PG. 3,4</text>
<text x="137.6" y="31">PG. 5,6</text>
<text x="172.8" y="31.2">PG. 31</text>
<text x="34.7" y="40.5">PG. 3</text>
<text x="55.8" y="36.1" transform="rotate(90 55.8 36.1)">ADDR</text>
<text x="63.5" y="36.1" transform="rotate(90 63.5 36.1)">CNTL</text>
<text x="71.3" y="36.1" transform="rotate(90 71.3 36.1)">DATA</text>
<text x="128.8" y="36.1" transform="rotate(90 128.8 36.1)">ADDR</text>
<text x="136.5" y="36.1" transform="rotate(90 136.5 36.1)">CNTL</text>
<text x="144.3" y="36.1" transform="rotate(90 144.3 36.1)">DATA</text>
<text x="168" y="40.5">PG. 5</text>
<text x="94.7" y="51.6" transform="rotate(90 94.7 51.6)">ADDR</text>
<text x="102.5" y="51.6" transform="rotate(90 102.5 51.6)">CNTL</text>
<text x="110.2" y="51.6" transform="rotate(90 110.2 51.6)">DATA</text>
<text x="126.4" y="62.5">CNTL</text>
<text x="148" y="63.7">4 SDRAM DIMM</text>
<text x="149.5" y="65.3">MODULES</text>
<text x="76.3" y="66.6">ADDR/DATA</text>
<text x="101.5" y="71.5">492 BGA</text>
<text x="126.4" y="67.1">ADDR</text>
<text x="150.2" y="67.9">PG. 13-16</text>
<text x="64.4" y="74.7">PG. 21</text>
<text x="78.9" y="73">CNTL</text>
<text x="76" y="79.3">AGP SIDEBAND</text>
<text x="102" y="79.2">PG. 8-10</text>
<text x="133.9" y="79.2">DATA</text>
<text x="98" y="85.7" transform="rotate(90 98 85.7)">ADD/DATA</text>
<text x="107" y="87.2" transform="rotate(90 107 87.2)">CNTL</text>
<text x="69.3" y="101.2" transform="rotate(90 69.3 101.2)">ADD/DATA</text>
<text x="34.6" y="104">2 USB CONN.</text>
<text x="38" y="106.8">PG. 26</text>
<text x="78.6" y="102.7" transform="rotate(90 78.6 102.7)">CNTL</text>
<text x="109.3" y="106">2 PCI IDE</text>
<text x="109.3" y="107.5">CONNECTORS</text>
<text x="160.4" y="104.6">PG. 22-23</text>
<text x="110.9" y="110.7">PG. 25</text>
<text x="137.2" y="112">CNTL</text>
<text x="75.2" y="119.5">324 BGA</text>
<text x="95.4" y="115.1">CNTL</text>
<text x="74.1" y="124.6">PG. 17-18</text>
<text x="92.7" y="121.3">ADDR/DATA</text>
<text x="132.5" y="124.5">ADDR/DATA</text>
<text x="45.4" y="129.6" transform="rotate(90 45.4 129.6)">CONTROL</text>
<text x="66.2" y="130.7" transform="rotate(90 66.2 130.7)">ADDR</text>
<text x="74" y="130.7" transform="rotate(90 74 130.7)">CNTL</text>
<text x="81.7" y="130.7" transform="rotate(90 81.7 130.7)">DATA</text>
<text x="34" y="148.3">ADDR</text>
<text x="87.4" y="147.1" transform="rotate(90 87.4 147.1)">ADDR</text>
<text x="93.6" y="147.1" transform="rotate(90 93.6 147.1)">CNTL</text>
<text x="99.9" y="147.1" transform="rotate(90 99.9 147.1)">DATA</text>
<text x="138.7" y="152.3">ADDR</text>
<text x="39.6" y="160.9">PG. 27</text>
<text x="54.9" y="156.2">DATA</text>
<text x="63.9" y="162.4">KEYBOARD</text>
<text x="65.9" y="165">PG. 30</text>
<text x="92.4" y="163.7">PG.14</text>
<text x="135.7" y="163.1">CNTL</text>
<text x="64.8" y="173.4">MOUSE</text>
<text x="132.5" y="174">DATA</text>
<text x="40.9" y="174.8">PG. 38</text>
<text x="64.6" y="176">PG. 30</text>
<text x="82.8" y="182.1">FLOPPY</text>
<text x="82.8" y="185.7">PG. 29</text>
<text x="83.1" y="183.8">CONN.</text>
<text x="94.3" y="185.8">PG. 28</text>
<text x="94.6" y="184.1">CONN.</text>
<text x="94.7" y="182.4">PARA.</text>
<text x="112.2" y="182.7">CONN.</text>
<text x="113" y="180.8">SER.</text>
<text x="113" y="185.5">PG .29</text>
<text x="196" y="182.4">INTEL CORPORATION</text>
<text x="196" y="185.5">P L A T F O R M COMPONENTS DIVISION</text>
<text x="112.2" y="190.4">CONN.</text>
<text x="113" y="188.5">SER.</text>
<text x="165" y="190.7">PG. 34-35</text>
<text x="165" y="186.1">PG. 32</text>
<text x="194.5" y="191.7">Title</text>
<text x="196" y="187">1900 PRAIRIE CITY RD. FM5-62</text>
<text x="196" y="188.5">FOLSOM, CA 95630</text>
<text x="165" y="195.4">PG. 36-37</text>
<text x="194.5" y="197.9">Custom</text>
<text x="194.5" y="196.3">Size</text>
<text x="199.2" y="193.9">Intel 100MHz Pentium(tm) II processor/440BX AGPset Block Diagram</text>
<text x="200.7" y="196.3">Document Number</text>
<text x="245.7" y="196.3">Rev</text>
<text x="247.2" y="197.9">1.0</text>
<text x="194.5" y="201">Date:</text>
<text x="199.3" y="201">Thursday, April 09, 1998</text>
<text x="211.5" y="198.5">Intel(R) 440BX AGPset</text>
<text x="225.5" y="201">Sheet</text>
<text x="233.3" y="201">2</text>
<text x="237.2" y="201">of</text>
<text x="242.5" y="201">40</text>
</g>
<g font-size="1.1">
<text x="23.7" y="7.9">1</text>
<text x="53.8" y="7.9">2</text>
<text x="84" y="7.9">3</text>
<text x="114.2" y="7.9">4</text>
<text x="144.5" y="7.9">5</text>
<text x="174.7" y="7.9">6</text>
<text x="204.9" y="7.9">7</text>
<text x="235.1" y="7.9">8</text>
<text x="7.5" y="33.4">A</text>
<text x="250.7" y="33.4">A</text>
<text x="7.5" y="81.6">B</text>
<text x="250.7" y="81.6">B</text>
<text x="7.5" y="129.9">C</text>
<text x="250.7" y="129.9">C</text>
<text x="7.5" y="178.2">D</text>
<text x="250.7" y="178.2">D</text>
<text x="23.7" y="202.5">1</text>
<text x="53.8" y="202.5">2</text>
<text x="84" y="202.5">3</text>
<text x="114.2" y="202.5">4</text>
<text x="144.5" y="202.5">5</text>
<text x="174.7" y="202.5">6</text>
<text x="204.9" y="202.5">7</text>
<text x="235.1" y="202.5">8</text>
</g>
</svg>
